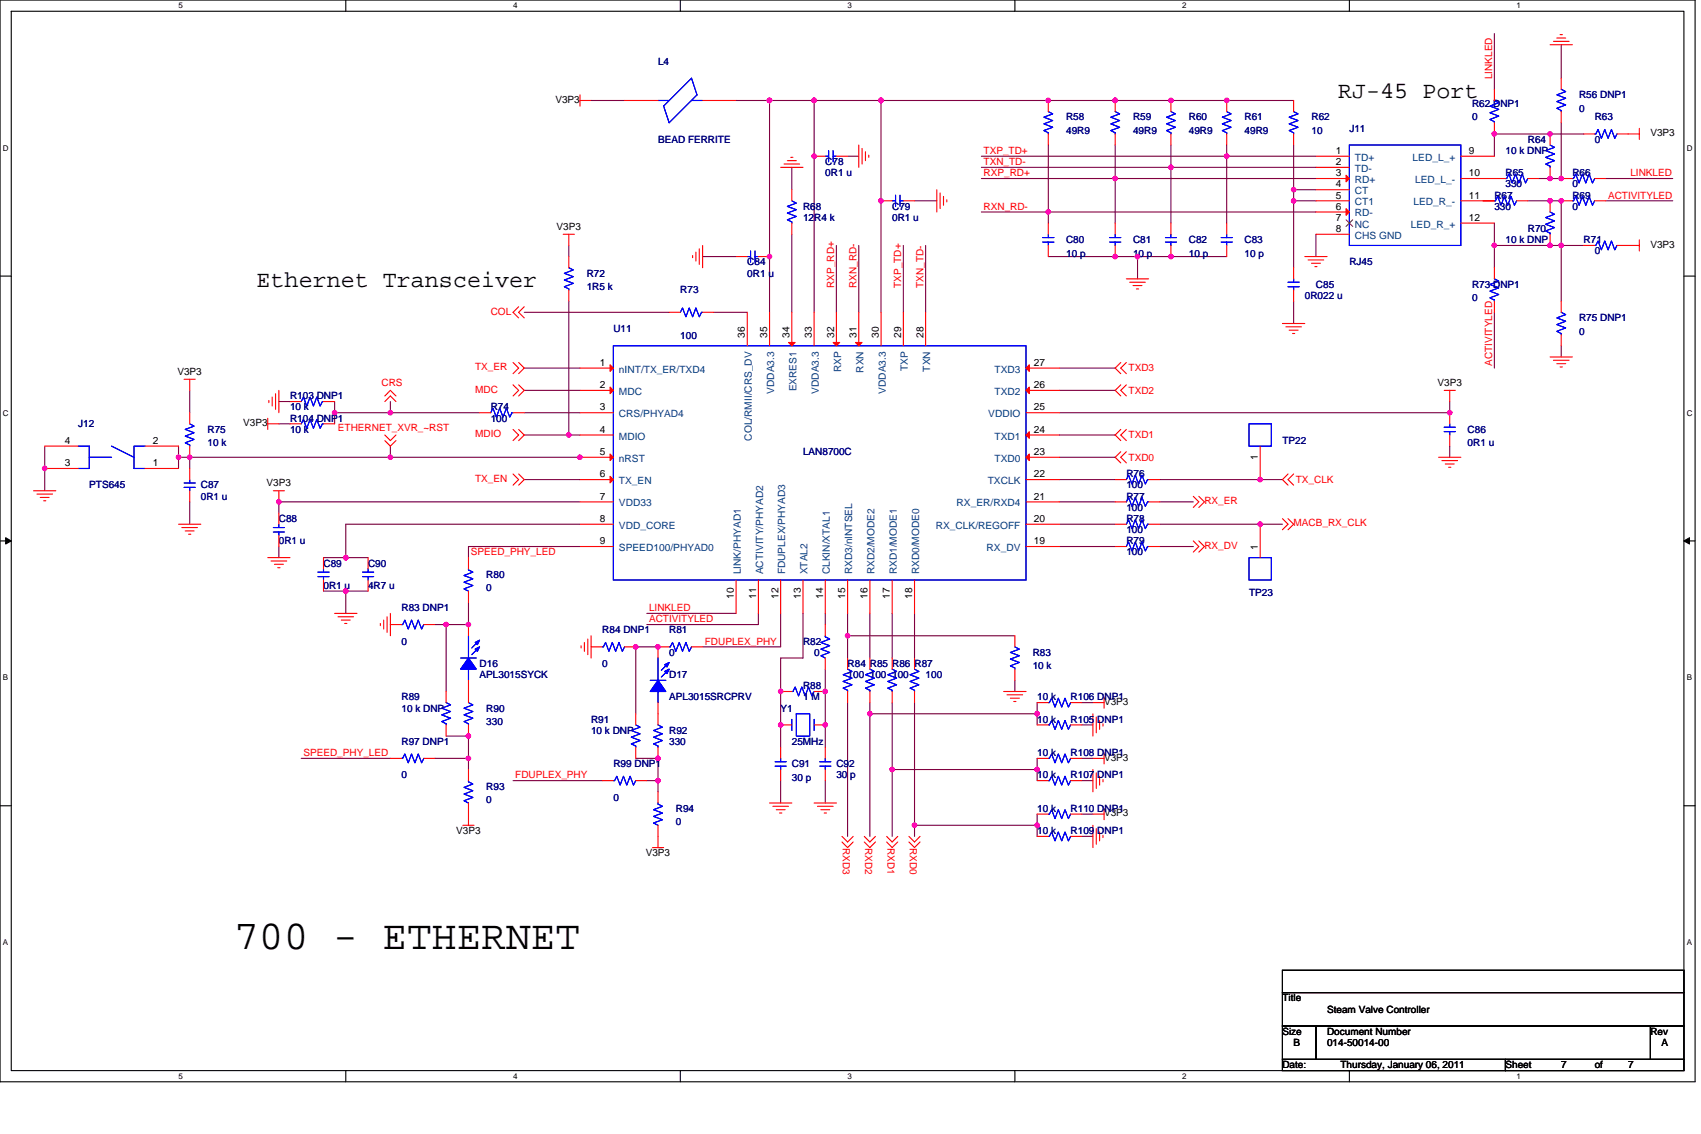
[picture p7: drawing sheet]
<svg xmlns="http://www.w3.org/2000/svg" width="457mm" height="305mm" viewBox="0 0 457 305" stroke-linecap="round" stroke-linejoin="round" font-family="sans-serif">
<path d="M0 0h455.6v290.8h-455.6zM3 3h449.6v284.8h-449.6z" fill="none" stroke="#000" stroke-width=".3"/>
<g fill="#fff">
<path d="M48 .3h1.2v2.4h-1.2z"/>
<path d="M48 288.1h1.2v2.4h-1.2z"/>
</g>
<path d="M92.9 0v3M92.9 287.8v3" fill="none" stroke="#000" stroke-width=".3"/>
<g fill="#fff">
<path d="M137.9 .3h1.2v2.4h-1.2z"/>
<path d="M137.9 288.1h1.2v2.4h-1.2z"/>
</g>
<path d="M182.9 0v3M182.9 287.8v3" fill="none" stroke="#000" stroke-width=".3"/>
<g fill="#fff">
<path d="M227.8 .3h1.2v2.4h-1.2z"/>
<path d="M227.8 288.1h1.2v2.4h-1.2z"/>
</g>
<path d="M272.8 0v3M272.8 287.8v3" fill="none" stroke="#000" stroke-width=".3"/>
<g fill="#fff">
<path d="M317.7 .3h1.2v2.4h-1.2z"/>
<path d="M317.7 288.1h1.2v2.4h-1.2z"/>
</g>
<path d="M362.7 0v3M362.7 287.8v3" fill="none" stroke="#000" stroke-width=".3"/>
<g fill="#fff">
<path d="M407.6 .3h1.2v2.4h-1.2z"/>
<path d="M407.6 288.1h1.2v2.4h-1.2z"/>
<path d="M.8 38.6h1.5v2.4h-1.5z"/>
<path d="M453.4 38.6h1.5v2.4h-1.5z"/>
<path d="M.8 109.8h1.5v2.4h-1.5z"/>
<path d="M453.4 109.8h1.5v2.4h-1.5z"/>
</g>
<path d="M0 74.2h3M452.6 74.2h3" fill="none" stroke="#000" stroke-width=".3"/>
<g fill="#fff">
<path d="M.8 181h1.4v2.4h-1.4z"/>
<path d="M453.4 181h1.4v2.4h-1.4z"/>
</g>
<path d="M0 145.4h3M452.6 145.4h3" fill="none" stroke="#000" stroke-width=".3"/>
<path d="M1.5 144.5l1.5 .9-1.5 .8zM452.6 145.4l1.5-.9v1.7z" fill="#000" stroke="#000" stroke-width=".27"/>
<g fill="#fff">
<path d="M.7 252.2h1.5v2.4h-1.5z"/>
<path d="M453.3 252.2h1.5v2.4h-1.5z"/>
</g>
<path d="M0 216.6h3M452.6 216.6h3M344.7 260.8h107.9v6h-107.9zM344.7 266.8h107.9v9h-107.9zM344.7 275.8h9v9h-9zM353.7 275.8h89.9v9h-89.9zM443.6 275.8h9v9h-9zM344.7 284.8h59.9v3h-59.9zM404.6 284.8h48v3h-48z" fill="none" stroke="#000" stroke-width=".3"/>
<g fill="none" stroke="#800040" stroke-width=".3">
<path d="M401.7 9v15M419.6 12v9M158.9 27h9M197.8 27h9M206.8 27v56.9M206.8 27h12M218.8 27h18M218.8 27v56.9M236.8 27h110.9M236.8 27v56.9M281.8 39v18M299.7 39v9"/>
<path d="M314.7 39v6M329.7 39v3M347.7 39v12M419.6 33v15h-6M425.6 36h-23.9v6M212.8 45v6M227.8 42h3M245.8 54h6M263.8 48h35.9M263.8 57h18M263.8 42h65.9M263.8 45h50.9"/>
<path d="M281.8 57v3M281.8 57h71.9M299.7 48v12M299.7 48h54M314.7 45h39M314.7 45v15M329.7 42h24M329.7 42v18M347.7 51h6M347.7 54h6M347.7 51v3M347.7 54v18"/>
<path d="M398.7 54h3M401.7 60v6M410.7 54h8.9v12M431.6 54h18M431.6 48h18M152.9 66v3M188.8 69h9M212.8 63v20.9M224.8 66v17.9M230.8 66v17.9M242.8 66v17.9M248.8 66v17.9"/>
<path d="M281.8 69h24M305.8 69v6M305.8 69h23.9M353.7 63v6M401.7 66v6M401.7 66h17.9M419.6 66v15M419.6 66h6M140.9 83.9h39M140.9 98.9h15M152.9 81v35.9M191.9 83.9h9"/>
<path d="M284.8 98.9h14.9M347.7 81v6M401.7 83.9v15M419.6 92.9v3M12 119.9v12M48 119.9v6M51 104.9v6M75 113.9h3M75 107.9h3M89.9 110.9v3M89.9 107.9v3M89.9 110.9h15"/>
<path d="M104.9 110.9h24M104.9 119.9v3M104.9 107.9v3M140.9 104.9h15M140.9 116.9h12M140.9 110.9h15M152.9 116.9h3M284.8 104.9h14.9M284.8 116.9h14.9M389.7 107.9v3h-104.9M389.7 119.9v3M48 122.9h3"/>
<path d="M51 134.9v6M51 122.9v3M51 122.9h53.9M104.9 122.9h51M140.9 128.9h15M155.9 134.9h-80.9v3M284.8 128.9h14.9M284.8 122.9h14.9M284.8 134.9h14.9M311.7 128.9h33M311.7 134.9h9M75 146.9v3"/>
<path d="M87 149.9h5.9M87 158.9h5.9M92.9 158.9v6M92.9 149.9h6M92.9 158.9h6M155.9 140.9h-63v9M155.9 146.9h-30v3M284.8 140.9h14.9M284.8 146.9h14.9M311.7 140.9h33M311.7 146.9h9M116.9 167.9h3"/>
<path d="M119.9 167.9v18M125.9 161.9v6h-6M173.9 164.9h23.9M176.9 173.9h-6v18M203.8 164.9v3h-29.9M209.8 164.9v9h-21M215.8 164.9v12h-6v24M221.8 179.9v21M221.8 164.9v3M227.8 170.9h45M227.8 164.9v6M227.8 170.9v6"/>
<path d="M233.8 164.9v12M239.8 164.9v12M245.8 164.9v12M119.9 197.8h6v6M227.8 188.8v36M233.8 191.9v32.9M233.8 191.9h45M233.8 188.8v3.1M239.8 188.8v18M245.8 188.8v33M272.8 182.9v3M278.8 188.8v3.1"/>
<path d="M278.8 191.9v2.9M290.8 188.8h3M290.8 194.8h3M81 203.8h23.9M116.9 203.8h9M125.9 203.8v3M137.9 209.8h24M170.9 203.8h6v6M173.9 209.8h3M176.9 209.8v3M209.8 209.8v6M221.8 209.8v6"/>
<path d="M239.8 206.8v18M239.8 206.8h39M278.8 203.8v3M278.8 218.8v3M278.8 206.8v3M290.8 203.8h3M290.8 209.8h3M290.8 218.8h3M245.8 221.8h33M245.8 221.8v3M278.8 221.8v3M290.8 224.8h3"/>
</g>
<g fill="#f0f" stroke="#f0f" stroke-width=".3">
<circle cx="236.8" cy="27" r=".59"/>
<circle cx="218.8" cy="27" r=".59"/>
<circle cx="218.8" cy="42" r=".59"/>
<circle cx="209.8" cy="185.8" r=".59"/>
<circle cx="236.8" cy="54" r=".59"/>
<circle cx="75" cy="134.9" r=".59"/>
<circle cx="206.8" cy="69" r=".59"/>
<circle cx="206.8" cy="27" r=".59"/>
<circle cx="299.7" cy="27" r=".59"/>
<circle cx="281.7" cy="27" r=".59"/>
<circle cx="48" cy="122.9" r=".58"/>
<circle cx="92.9" cy="149.9" r=".59"/>
<circle cx="245.8" cy="221.8" r=".59"/>
<circle cx="329.7" cy="27" r=".59"/>
<circle cx="314.7" cy="27" r=".59"/>
<circle cx="239.8" cy="206.8" r=".59"/>
<circle cx="104.9" cy="110.9" r=".59"/>
<circle cx="347.7" cy="51" r=".59"/>
<circle cx="347.7" cy="54" r=".59"/>
<circle cx="227.8" cy="170.9" r=".59"/>
<circle cx="338.7" cy="128.9" r=".59"/>
<circle cx="338.7" cy="140.9" r=".59"/>
<circle cx="299.7" cy="69" r=".59"/>
<circle cx="314.7" cy="69" r=".59"/>
<circle cx="389.7" cy="110.9" r=".59"/>
<circle cx="305.7" cy="69" r=".59"/>
<circle cx="329.7" cy="42" r=".59"/>
<circle cx="152.9" cy="116.9" r=".59"/>
<circle cx="92.9" cy="158.9" r=".59"/>
<circle cx="314.7" cy="45" r=".59"/>
<circle cx="221.8" cy="194.8" r=".59"/>
<circle cx="221.8" cy="185.8" r=".59"/>
<circle cx="281.7" cy="57" r=".59"/>
<circle cx="209.8" cy="194.8" r=".59"/>
<circle cx="299.7" cy="48" r=".59"/>
<circle cx="12" cy="125.9" r=".59"/>
<circle cx="119.9" cy="167.9" r=".59"/>
<circle cx="170.9" cy="173.9" r=".59"/>
<circle cx="125.9" cy="167.9" r=".59"/>
<circle cx="176.8" cy="173.9" r=".59"/>
<circle cx="125.9" cy="203.8" r=".59"/>
<circle cx="176.8" cy="203.8" r=".59"/>
<circle cx="176.8" cy="209.8" r=".59"/>
<circle cx="125.9" cy="197.8" r=".59"/>
<circle cx="416.6" cy="48" r=".59"/>
<circle cx="419.6" cy="48" r=".59"/>
<circle cx="401.6" cy="36" r=".59"/>
<circle cx="416.6" cy="54" r=".59"/>
<circle cx="401.6" cy="66" r=".59"/>
<circle cx="416.6" cy="66" r=".59"/>
<circle cx="416.6" cy="36" r=".59"/>
<circle cx="155.9" cy="122.9" r=".59"/>
<circle cx="104.9" cy="122.9" r=".59"/>
<circle cx="51" cy="122.9" r=".59"/>
<circle cx="89.9" cy="110.9" r=".59"/>
<circle cx="278.8" cy="221.8" r=".59"/>
<circle cx="233.8" cy="191.8" r=".59"/>
<circle cx="278.8" cy="191.8" r=".59"/>
<circle cx="278.8" cy="206.8" r=".59"/>
<circle cx="419.6" cy="66" r=".59"/>
<circle cx="419.6" cy="54" r=".59"/>
</g>
<g fill="none" stroke="#f00" stroke-width=".3">
<path d="M416.6 12h6M417.5 11.1h4.2M418.4 10.2h2.4M419.3 9.3h.6M155.9 27h3M155.9 25.5v3M167.9 27h9M188.8 27h9M230.8 39v6M231.7 39.9v4.2M281.8 27v3M281.8 36v3"/>
<path d="M299.7 27v3M299.7 36v3M314.7 27v3M314.7 36v3M329.7 27v3M329.7 36v3M347.7 27v3M347.7 36v3M401.7 24v3M401.7 33v3M416.6 36v3M419.6 21v3"/>
<path d="M419.6 30v3M425.6 36h3M434.6 36h6M440.6 34.5v3M209.8 45h6M210.7 44.1h4.2M211.6 43.2h2.4M212.5 42.3h.6M212.8 51v3M212.8 60v3M218.8 42h3M224.8 42h3"/>
<path d="M232.6 40.8v2.4M233.5 41.7v.6M236.8 54h3M242.8 54h3M251.8 51v6M252.7 51.9v4.2M253.6 52.8v2.4M254.5 53.7v.6M281.8 60v3M299.7 60v3M314.7 60v3M329.7 60v3"/>
<path d="M353.7 42h9M353.7 45h9M353.7 48h9M353.7 51h9M353.7 54h9M353.7 57h9M362.7 60h.1M392.7 42h9M392.7 48h11.9M392.7 54h9h-3M392.7 60h9M407.6 54h3.1"/>
<path d="M410.7 48h2.9M416.6 54v3M416.6 45v3M419.6 54h3M419.6 48h3M428.6 54h3M428.6 48h3M151.4 63h3M152.9 63v3M152.9 69v3M152.9 78v3M186.2 68.7v.6"/>
<path d="M187 67.8v2.4M188 66.9v4.2M188.8 66v6M197.8 69h3.1M203.8 69h3M281.8 66v3M299.7 66v3M302.7 75h6M303.6 75.9h4.2M304.5 76.8h2.4M305.4 77.7h.6M314.7 66v3"/>
<path d="M329.7 66v3M347.7 72v3M347.7 78v3M350.7 69h6M351.6 69.9h4.2M352.5 70.8h2.4M353.4 71.7h.6M353.7 63h9M401.7 72v3M416.6 63v3M425.6 66h3M434.6 66h6"/>
<path d="M440.6 64.5v3M137.9 97.4l1.5 1.5-1.5 1.5M139.4 82.4l-1.5 1.5 1.5 1.5M139.4 97.4l1.5 1.5-1.5 1.5M140.9 82.4l-1.5 1.5 1.5 1.5M155.9 98.9h9M179.9 83.9h3M188.8 83.9h3.1M200.9 83.9v9M206.8 83.9v9M212.8 83.9v9M218.8 83.9v9"/>
<path d="M224.8 83.9v9M230.8 83.9v9M236.8 83.9v9M242.8 83.9v9M248.8 83.9v9M275.8 98.9h9M301.2 97.4l-1.5 1.5 1.5 1.5M302.7 97.4l-1.5 1.5 1.5 1.5M344.7 87h6M345.6 87.8h4.2M346.5 88.8h2.4M347.4 89.6h.6"/>
<path d="M401.7 81v2.9M416.6 95.9h6M417.5 96.8h4.2M418.4 97.7h2.4M419.3 98.6h.6M419.6 81v2.9M419.6 89.9v3M12 119.9h9M39 119.9h9M49.5 101.9h3M51 101.9v3M51 110.9v3"/>
<path d="M51 119.9v3M72 113.9h3M72 112.4v3M72.3 107.6v.6M73.2 106.7v2.4M74.1 105.8v4.2M75 104.9v6M78 107.9h3M78 113.9h3M87 107.9h2.9M87 113.9h2.9M103.4 118.4l1.5 1.5 1.5-1.5"/>
<path d="M103.4 116.9l1.5 1.5 1.5-1.5M103.4 106.4l1.5-1.5 1.5 1.5M103.4 107.9l1.5-1.5 1.5 1.5M128.9 110.9h3M137.9 103.4l1.5 1.5-1.5 1.5M137.9 115.4l1.5 1.5-1.5 1.5M137.9 110.9h3M139.4 103.4l1.5 1.5-1.5 1.5M139.4 115.4l1.5 1.5-1.5 1.5M155.9 104.9h9M155.9 110.9h9M155.9 116.9h9"/>
<path d="M275.8 116.9h9M275.8 110.9h9M275.8 104.9h9M301.2 103.4l-1.5 1.5 1.5 1.5M301.2 115.4l-1.5 1.5 1.5 1.5M302.7 103.4l-1.5 1.5 1.5 1.5M302.7 115.4l-1.5 1.5 1.5 1.5M338.7 119.9v9M388.2 104.9h3M389.7 104.9v3M389.7 110.9v3M389.7 116.9v3"/>
<path d="M9 131.9h6M9.9 132.8h4.2M10.8 133.7h2.4M11.7 134.6h.6M12 125.9h9M39 125.9h9M51 125.9v3M51 131.9v3M73.5 131.9h3M75 131.9v3M75 137.9v3M137.9 127.4l1.5 1.5-1.5 1.5"/>
<path d="M139.4 127.4l1.5 1.5-1.5 1.5M155.9 122.9h9M155.9 128.9h9M155.9 134.9h9M275.8 134.9h9M275.8 128.9h9M275.8 122.9h9M299.7 128.9h3M299.7 134.9h3M301.2 121.4l-1.5 1.5 1.5 1.5M302.7 121.4l-1.5 1.5 1.5 1.5M308.7 128.9h3"/>
<path d="M308.7 134.9h3M320.7 133.4l1.5 1.5-1.5 1.5M322.2 133.4l1.5 1.5-1.5 1.5M344.7 139.4l1.5 1.5-1.5 1.5M346.2 127.4l-1.5 1.5 1.5 1.5M346.2 139.4l1.5 1.5-1.5 1.5M347.7 127.4l-1.5 1.5 1.5 1.5M386.7 122.9h6M387.6 123.8h4.2M388.5 124.7h2.4M389.4 125.6h.6M48 140.9h6"/>
<path d="M48.9 141.8h4.2M49.8 142.7h2.4M50.7 143.6h.6M72 149.9h6M72.9 150.8h4.2M73.8 151.7h2.4M74.7 152.6h.6M75 143.9v3M87 149.9v3M87 155.9v3M98.9 149.9v3M98.9 155.9v3"/>
<path d="M125.9 158.9v3M125.9 149.9v3M155.9 140.9h9M155.9 146.9h9M197.8 155.9v9M203.8 155.9v9M209.8 155.9v9M215.8 155.9v9M221.8 155.9v9M227.8 155.9v9M233.8 155.9v9M239.8 155.9v9"/>
<path d="M245.8 155.9v9M275.8 146.9h9M275.8 140.9h9M299.7 140.9h3M299.7 146.9h3M308.7 140.9h3M308.7 146.9h3M320.7 145.4l1.5 1.5-1.5 1.5M322.2 145.4l1.5 1.5-1.5 1.5M338.7 140.9v9M89.9 164.9h6M90.8 165.8h4.2"/>
<path d="M91.7 166.7h2.4M92.6 167.6h.6M102.2 167.6v.6M103.1 166.7v2.4M104 165.8v4.2M104.9 167.9h3M104.9 164.9v6M113.9 167.9h3M125.9 167.9v3M156.2 173.6v.6M157.1 172.7v2.4M158 171.8v4.2"/>
<path d="M158.9 173.9h3M158.9 170.9v6M167.9 173.9h3M179.9 173.9h-3v3M185.9 173.9h2.9M221.8 176.9v3M221.8 167.9v3M227.8 176.9v3M233.8 176.9v3M239.8 176.9v3M245.8 176.9v3M272.8 170.9v3"/>
<path d="M272.8 179.9v3M119.9 185.9v2.9M119.9 194.8v3M125.9 182.9v5.9M125.9 194.8v3M170.9 191.9v2.9M176.9 188.8v6M209.8 194.8h3M209.8 185.9h3M218.8 194.8h3M218.8 185.9h3M227.8 185.9v2.9"/>
<path d="M233.8 185.9v2.9M239.8 185.9v2.9M245.8 185.9v2.9M269.8 185.9h6M270.7 186.8h4.2M271.6 187.7h2.4M272.5 188.6h.6M278.8 188.8h3M278.8 194.8h3M287.8 188.8h3M287.8 194.8h3M293.8 191.9v5.9"/>
<path d="M293.8 188.8h3M294.7 192.7v4.3M295.6 193.7v2.3M296.5 194.5v.7M296.8 187.3v3.1M104.9 203.8h3M113.9 203.8h3M125.9 215.8v6M125.9 206.8v3M161.9 209.8h3M170.9 200.9v2.9M170.9 209.8h3"/>
<path d="M176.9 212.8v3M176.9 200.9v2.9M206.8 215.8h6M207.7 216.7h4.2M208.6 217.6h2.4M209.5 218.5h.6M209.8 200.9v2.9M209.8 206.8v3M218.8 215.8h6M219.7 216.7h4.2M220.6 217.6h2.4M221.5 218.5h.6"/>
<path d="M221.8 200.9v2.9M221.8 206.8v3M278.8 218.8h3M278.8 203.8h3M278.8 209.8h3M287.8 218.8h3M287.8 203.8h3M287.8 209.8h3M293.8 206.8v6M293.8 203.8h3M293.8 218.8h3M294.7 207.7v4.2"/>
<path d="M295.6 208.6v2.4M296.5 209.5v.6M296.8 202.3v3M296.8 217.3v3M124.4 221.8h3M175.4 227.8h3M176.9 221.8v6M226.3 226.3l1.5 1.5 1.5-1.5M226.3 224.8l1.5 1.5 1.5-1.5M232.3 226.3l1.5 1.5 1.5-1.5M232.3 224.8l1.5 1.5 1.5-1.5M238.3 226.3l1.5 1.5 1.5-1.5"/>
<path d="M238.3 224.8l1.5 1.5 1.5-1.5M244.3 226.3l1.5 1.5 1.5-1.5M244.3 224.8l1.5 1.5 1.5-1.5M278.8 224.8h3M287.8 224.8h3M293.8 221.8v6M294.7 222.7v4.2M295.6 223.6v2.4M296.5 224.5v.6"/>
</g>
<g fill="none" stroke="#00f" stroke-width=".3">
<path d="M176.9 27h3M178.4 28.5l7.5-7.5 1.4 4.5-7.4 7.5zM185.9 27h2.9M281.8 30l1.2 .6-2.4 .9 2.4 .9-2.4 .9 2.4 .9-2.4 .9 1.2 .6v.3M299.7 30l1.2 .6-2.3 .9 2.3 .9-2.3 .9 2.3 .9-2.3 .9 1.1 .6v.3M314.7 30l1.2 .6-2.4 .9 2.4 .9-2.4 .9 2.4 .9-2.4 .9 1.2 .6v.3M329.7 30l1.2 .6-2.4 .9 2.4 .9-2.4 .9 2.4 .9-2.4 .9 1.2 .6v.3M347.7 30l1.2 .6-2.4 .9 2.4 .9-2.4 .9 2.4 .9-2.4 .9 1.2 .6v.3M362.7 39h30v27h-30zM401.7 27l1.1 .6-2.3 .9 2.3 .9-2.3 .9 2.3 .9-2.3 .9 1.2 .6v.3M416.6 39l1.2 .6-2.4 .9 2.4 .9-2.4 .9 2.4 .9-2.4 .9 1.2 .6v.3M419.6 24l1.2 .6-2.4 .9 2.4 .9-2.4 .9 2.4 .9-2.4 .9 1.2 .6v.3"/>
<path d="M428.6 36h.3l.6-1.2 .9 2.4 .9-2.4 .9 2.4 .9-2.4 .9 2.4 .6-1.2M212.8 54l1.2 .6-2.4 .9 2.4 .9-2.4 .9 2.4 .9-2.4 .9 1.2 .6v.3M221.8 42h.9M222.7 40.5v3M223.9 40.5v3M223.9 42h.9M239.8 54h.9M240.7 52.5v3M241.9 52.5v3M241.9 54h.9M401.7 54h.3l.5-1.2 1 2.4 .8-2.4 1 2.4 .8-2.4 1 2.4 .5-1.2M404.6 48h.4l.6-1.2 .8 2.4 1-2.4 .8 2.4 1-2.4 .8 2.4 .7-1.2"/>
<path d="M416.6 57l1.2 .6-2.4 .9 2.4 .9-2.4 .9 2.4 .9-2.4 .9 1.2 .6v.3M422.6 54h.3l.6-1.2 .9 2.4 .9-2.4 .9 2.4 .9-2.4 .9 2.4 .6-1.2M422.6 48h.3l.6-1.2 .9 2.4 .9-2.4 .9 2.4 .9-2.4 .9 2.4 .6-1.2M152.9 72l1.2 .6-2.4 .9 2.4 .9-2.4 .9 2.4 .9-2.4 .9 1.2 .6v.3M200.9 69h.8M201.7 67.5v3M202.9 67.5v3M202.9 69h.9M280.3 63.9h3M280.3 65.1h3M281.8 65.1v.9M281.8 63v.9"/>
<path d="M298.3 63.9h2.9M298.3 65.1h2.9M299.7 65.1v.9M299.7 63v.9M313.2 63.9h3M313.2 65.1h3M314.7 65.1v.9M314.7 63v.9M328.2 63.9h3M328.2 65.1h3M329.7 65.1v.9M329.7 63v.9"/>
<path d="M346.2 75.9h3M346.2 77.1h3M347.7 77.1v.9M347.7 75v.9M401.7 75l1.1 .6-2.3 .9 2.3 .9-2.3 .9 2.3 .9-2.3 .9 1.2 .5v.4M428.6 66h.3l.6-1.2 .9 2.4 .9-2.4 .9 2.4 .9-2.4 .9 2.4 .6-1.2M164.9 92.9h110.9v63h-110.9zM182.9 83.9l.6-1.1 .9 2.4 .9-2.4 .9 2.4 .8-2.4 1 2.4 .6-1.3h.2M419.6 83.9l1.2 .7-2.4 .8 2.4 .9-2.4 .9 2.4 .9-2.4 .9 1.2 .6v.3M21 119.9h3v3M30 119.9l6 3M39 119.9h-3v3"/>
<path d="M51 113.9l1.2 .6-2.4 .9 2.4 .9-2.4 .9 2.4 .9-2.4 .9 1.2 .6v.3M81 107.9l.6-1.2 .8 2.4 1-2.4 .8 2.4 1-2.4 .8 2.4 .7-1.2h.3M81 113.9l.6-1.2 .8 2.4 1-2.4 .8 2.4 1-2.4 .8 2.4 .7-1.2h.3M131.9 110.9l.6-1.2 .9 2.4 .9-2.4 .9 2.4 .9-2.4 .9 2.4 .6-1.2h.3M335.7 113.9h6v6h-6zM388.2 114.8h3M388.2 116h3M389.7 116v.9M389.7 113.9v.9M24 122.9h6M24 122.9v3h-3M36 122.9v3h3"/>
<path d="M49.5 129.8h3M49.5 131h3M51 131v.9M51 128.9v.9M302.7 128.9l.6-1.2 .9 2.4 .9-2.4 .9 2.4 .9-2.4 .9 2.4 .6-1.2h.3M302.7 134.9l.6-1.2 .9 2.4 .9-2.4 .9 2.4 .9-2.4 .9 2.4 .6-1.2h.3M73.5 141.8h3M73.5 143h3M75 143v.9M75 140.9v.9M85.4 153.8h3.1M85.4 155h3.1"/>
<path d="M87 155v.9M87 152.9v.9M97.4 153.8h3M97.4 155h3M98.9 155v.9M98.9 152.9v.9M125.9 152.9v.3l1.2 .6-2.4 .9 2.4 .9-2.4 .9 2.4 .9-2.4 .9 1.2 .6M302.7 140.9l.6-1.2 .9 2.4 .9-2.4 .9 2.4 .9-2.4 .9 2.4 .6-1.2h.3M302.7 146.9l.6-1.2 .9 2.4 .9-2.4 .9 2.4 .9-2.4 .9 2.4 .6-1.2h.3M335.7 149.9h6v6h-6zM107.9 167.9h.3l.6-1.2 .9 2.4 .9-2.4 .9 2.4 .9-2.4 .9 2.4 .6-1.2M123.8 176.9h4.2"/>
<path d="M125.9 179.9v3M125.9 170.9v6M128.6 174.2l-1.8 1.8M128.6 172.4l-1.8 1.8M161.9 173.9h.3l.6-1.2 .9 2.4 .9-2.4 .9 2.4 .9-2.4 .9 2.4 .6-1.2M176.9 176.9v6M179.6 178.4l-1.8 1.8M179.9 173.9h.3l.6-1.2 .9 2.4 .9-2.4 .9 2.4 .9-2.4 .9 2.4 .6-1.2M221.8 170.9v.3l1.2 .6-2.4 .9 2.4 .9-2.4 .9 2.4 .9-2.4 .9 1.2 .6M227.8 179.9l1.2 .6-2.4 .9 2.4 .9-2.4 .9 2.4 .9-2.4 .9 1.2 .5v.4M233.8 179.9l1.2 .6-2.4 .9 2.4 .9-2.4 .9 2.4 .9-2.4 .9 1.2 .5v.4M239.8 179.9l1.2 .6-2.4 .9 2.4 .9-2.4 .9 2.4 .9-2.4 .9 1.2 .5v.4"/>
<path d="M245.8 179.9l1.2 .6-2.4 .9 2.4 .9-2.4 .9 2.4 .9-2.4 .9 1.2 .5v.4M272.8 173.9l1.2 .6-2.4 .9 2.4 .9-2.4 .9 2.4 .9-2.4 .9 1.2 .6v.3M119.9 188.8l1.2 .7-2.4 .9 2.4 .8-2.4 1 2.4 .8-2.4 1 1.2 .5v.3M125.9 188.8l1.2 .7-2.4 .9 2.4 .8-2.4 1 2.4 .8-2.4 1 1.2 .5v.3M170.9 194.8l1.2 .7-2.4 .8 2.4 1-2.4 .8 2.4 1-2.4 .8 1.2 .6v.4M174.8 182.9h4.2M176.9 185.9v2.9M176.9 194.8l1.2 .7-2.4 .8 2.4 1-2.4 .8 2.4 1-2.4 .8 1.2 .6v.4M179.6 180.2l-1.8 1.8M212.8 185.9h.3l.6-1.2 .9 2.3 .9-2.3 .9 2.3 .9-2.3 .9 2.3 .6-1.1M212.8 193.4v2.9M214 191.9h3.6v5.9h-3.6z"/>
<path d="M218.8 193.4v2.9M281.8 188.8h.3l.6-1.1 .9 2.4 .9-2.4 .9 2.4 .9-2.4 .9 2.4 .6-1.3M281.8 194.8h.3l.6-1.1 .9 2.3 .9-2.3 .9 2.3 .9-2.3 .9 2.3 .6-1.2M107.9 203.8h.3l.6-1.2 .9 2.4 .9-2.4 .9 2.4 .9-2.4 .9 2.4 .6-1.2M125.9 209.8v.3l1.2 .6-2.4 .9 2.4 .9-2.4 .9 2.4 .9-2.4 .9 1.2 .6M164.9 209.8h.3l.6-1.2 .9 2.4 .9-2.4 .9 2.4 .9-2.4 .9 2.4 .6-1.2M176.9 215.8v.3l1.2 .6-2.4 .9 2.4 .9-2.4 .9 2.4 .9-2.4 .9 1.2 .6M208.3 204.7h3M208.3 205.9h3M209.8 205.9v.9M209.8 203.8v.9M220.3 204.7h3"/>
<path d="M220.3 205.9h3M221.8 205.9v.9M221.8 203.8v.9M281.8 218.8h.3l.6-1.2 .9 2.4 .9-2.4 .9 2.4 .9-2.4 .9 2.4 .6-1.2M281.8 203.8h.3l.6-1.2 .9 2.4 .9-2.4 .9 2.4 .9-2.4 .9 2.4 .6-1.2M281.8 209.8h.3l.6-1.2 .9 2.4 .9-2.4 .9 2.4 .9-2.4 .9 2.4 .6-1.2M281.8 224.8h.3l.6-1.2 .9 2.4 .9-2.4 .9 2.4 .9-2.4 .9 2.4 .6-1.2"/>
</g>
<g fill="#f00" stroke="#f00" stroke-width=".3">
<path d="M361.8 47.1l.9 .9-.9 .9z"/>
<path d="M361.8 56.1l.9 .9-.9 .9z"/>
<path d="M164 98l.9 .9-.9 .9z"/>
<path d="M164 104l.9 .9-.9 .9z"/>
<path d="M164 122l.9 .9-.9 .9z"/>
<path d="M164 128l.9 .9-.9 .9z"/>
<path d="M275.8 122.9l.9-.9v1.8z"/>
<path d="M275.8 116.9l.9-.9v1.8z"/>
<path d="M275.8 104.9l.9-.9v1.8z"/>
<path d="M275.8 98.9l.9-.9v1.8z"/>
<path d="M229.9 92.1h1.8l-.9 .8z"/>
<path d="M223.9 92.1h1.8l-.9 .8z"/>
<path d="M211.9 92.1h1.8l-.9 .8z"/>
</g>
<path d="M361.8 59.1l1.8 1.8M363.6 59.1l-1.8 1.8" fill="none" stroke="#804000" stroke-width=".27"/>
<g fill="#00f" stroke="#00f" stroke-width=".3">
<path d="M125.9 176.9l2.1 3h-4.2z" fill-rule="evenodd"/>
<path d="M127.7 172.7l1.2-.6-.6 1.2z" fill-rule="evenodd"/>
<path d="M127.7 174.5l1.2-.6-.6 1.2z" fill-rule="evenodd"/>
<path d="M125.9 176.9l2.1 3h-4.2z" fill-rule="evenodd"/>
<path d="M127.7 172.7l1.2-.6-.6 1.2z" fill-rule="evenodd"/>
<path d="M127.7 174.5l1.2-.6-.6 1.2z" fill-rule="evenodd"/>
<path d="M176.9 182.9l2.1 3h-4.2z" fill-rule="evenodd"/>
<path d="M178.7 178.7l1.2-.6-.6 1.2z" fill-rule="evenodd"/>
<path d="M178.7 180.5l1.2-.6-.6 1.2z" fill-rule="evenodd"/>
<path d="M176.9 182.9l2.1 3h-4.2z" fill-rule="evenodd"/>
<path d="M178.7 178.7l1.2-.6-.6 1.2z" fill-rule="evenodd"/>
<path d="M178.7 180.5l1.2-.6-.6 1.2z" fill-rule="evenodd"/>
</g>
<text font-size="11.1" x="63" y="255">700 - ETHERNET</text>
<g font-size="6.3">
<text x="359.7" y="26.2">RJ-45 Port</text>
<text x="69" y="77.2">Ethernet Transceiver</text>
</g>
<g font-size="2.7" fill="#000080">
<text x="176.9" y="17.4">L4</text>
<text x="395.7" y="28.8">R62 DNP1</text>
<text x="424.4" y="26.4">R56 DNP1</text>
<text x="424.4" y="30">0</text>
<text x="286.6" y="32.4">R58</text>
<text x="286.6" y="36">49R9</text>
<text x="304.5" y="32.4">R59</text>
<text x="304.5" y="36">49R9</text>
<text x="319.5" y="32.4">R60</text>
<text x="319.5" y="36">49R9</text>
<text x="334.5" y="32.4">R61</text>
<text x="334.5" y="36">49R9</text>
<text x="352.5" y="32.4">R62</text>
<text x="352.5" y="36">10</text>
<text x="362.7" y="35.4">J11</text>
<text x="395.7" y="32.4">0</text>
<text x="428.6" y="32.4">R63</text>
<text x="176.9" y="38.4">BEAD FERRITE</text>
<text x="404.6" y="41.4">10 k DNP</text>
<text x="410.7" y="38.4">R64</text>
<text x="428.6" y="38.4">0</text>
<text x="221.8" y="44.4">C78</text>
<text x="221.8" y="47.4">0R1 u</text>
<text x="404.6" y="47.4">R65</text>
<text x="422.6" y="47.4">R66</text>
<text x="401.7" y="53.4">R67</text>
<text x="404.6" y="50.4">330</text>
<text x="422.6" y="53.4">R69</text>
<text x="422.6" y="50.4">0</text>
<text x="215.8" y="56.4">R68</text>
<text x="215.8" y="59.4">12R4 k</text>
<text x="239.8" y="56.4">C79</text>
<text x="239.8" y="59.4">0R1 u</text>
<text x="401.7" y="56.4">330</text>
<text x="422.6" y="56.4">0</text>
<text x="286.6" y="65.4">C80</text>
<text x="304.5" y="65.4">C81</text>
<text x="319.5" y="65.4">C82</text>
<text x="334.5" y="65.4">C83</text>
<text x="404.6" y="65.4">10 k DNP</text>
<text x="410.7" y="62.4">R70</text>
<text x="425.6" y="65.4">R71</text>
<text x="200.9" y="71.4">C84</text>
<text x="286.6" y="69">10 p</text>
<text x="304.5" y="69">10 p</text>
<text x="319.5" y="69">10 p</text>
<text x="334.5" y="69">10 p</text>
<text x="362.7" y="71.4">RJ45</text>
<text x="428.6" y="68.4">0</text>
<text x="157.7" y="74.4">R72</text>
<text x="157.7" y="78">1R5 k</text>
<text x="200.9" y="74.4">0R1 u</text>
<text x="353.7" y="77.3">C85</text>
<text x="395.7" y="77.3">R73 DNP1</text>
<text x="182.9" y="78.8">R73</text>
<text x="350.7" y="80.3">0R022 u</text>
<text x="395.7" y="80.9">0</text>
<text x="164.9" y="89.3">U11</text>
<text x="424.4" y="86.3">R75 DNP1</text>
<text x="424.4" y="89.9">0</text>
<text x="182.9" y="91.1">100</text>
<text x="78" y="107.3">R103 DNP1</text>
<text x="78" y="110.3">10 k</text>
<text x="78" y="113.3">R104 DNP1</text>
<text x="131.9" y="110.3">R74</text>
<text x="131.9" y="113.3">100</text>
<text x="21" y="114.8">J12</text>
<text x="55.8" y="116.3">R75</text>
<text x="55.8" y="119.9">10 k</text>
<text x="78" y="116.3">10 k</text>
<text x="344.7" y="119.3">TP22</text>
<text x="394.5" y="116.3">C86</text>
<text x="394.5" y="119.9">0R1 u</text>
<text x="215.8" y="122.3">LAN8700C</text>
<text x="24" y="131.3">PTS645</text>
<text x="54" y="131.3">C87</text>
<text x="302.7" y="128.3">R76</text>
<text x="302.7" y="131.3">100</text>
<text x="54" y="134.3">0R1 u</text>
<text x="302.7" y="134.3">R77</text>
<text x="302.7" y="137.3">100</text>
<text x="75" y="140.3">C88</text>
<text x="302.7" y="140.3">R78</text>
<text x="302.7" y="143.3">100</text>
<text x="75" y="146.3">0R1 u</text>
<text x="302.7" y="146.3">R79</text>
<text x="302.7" y="149.3">100</text>
<text x="87" y="152.3">C89</text>
<text x="98.9" y="152.3">C90</text>
<text x="130.7" y="155.3">R80</text>
<text x="87" y="158.3">0R1 u</text>
<text x="98.9" y="158.3">4R7 u</text>
<text x="130.7" y="158.9">0</text>
<text x="335.7" y="160.1">TP23</text>
<text x="107.9" y="164.3">R83 DNP1</text>
<text x="107.9" y="173.3">0</text>
<text x="161.9" y="170.3">R84 DNP1</text>
<text x="179.9" y="170.3">R81</text>
<text x="215.8" y="173.3">R82</text>
<text x="128.9" y="179.3">D16</text>
<text x="161.9" y="179.3">0</text>
<text x="179.9" y="176.3">0</text>
<text x="218.8" y="176.3">0</text>
<text x="227.8" y="179.3">R84 R85</text>
<text x="239.8" y="179.3">R86</text>
<text x="245.8" y="179.3">R87</text>
<text x="277.6" y="176.3">R83</text>
<text x="277.6" y="179.9">10 k</text>
<text x="128.9" y="182.2">APL3015SYCK</text>
<text x="179.9" y="182.2">D17</text>
<text x="215.8" y="185.3">R88</text>
<text x="227.8" y="182.2">100</text>
<text x="233.8" y="182.2">100</text>
<text x="239.8" y="182.2">100</text>
<text x="248.8" y="182.2">100</text>
<text x="107.9" y="188.3">R89</text>
<text x="107.9" y="191.2">10 k DNP</text>
<text x="130.7" y="191.2">R90</text>
<text x="179.9" y="188.3">APL3015SRCPRV</text>
<text x="209.8" y="191.2">Y1</text>
<text x="215.8" y="188.3">1 M</text>
<text x="278.8" y="188.3">10 k</text>
<text x="287.8" y="188.3">R106 DNP1</text>
<text x="130.7" y="194.8">330</text>
<text x="158.9" y="194.2">R91</text>
<text x="158.9" y="197.2">10 k DNP</text>
<text x="179.9" y="197.2">R92</text>
<text x="278.8" y="194.2">10 k</text>
<text x="287.8" y="194.2">R105 DNP1</text>
<text x="107.9" y="200.2">R97 DNP1</text>
<text x="179.9" y="200.2">330</text>
<text x="212.8" y="200.2">25MHz</text>
<text x="278.8" y="203.2">10 k</text>
<text x="287.8" y="203.2">R108 DNP1</text>
<text x="107.9" y="209.2">0</text>
<text x="164.9" y="206.2">R99 DNP1</text>
<text x="212.8" y="206.2">C91</text>
<text x="212.8" y="209.8">30 p</text>
<text x="224.8" y="206.2">C92</text>
<text x="224.8" y="209.2">30 p</text>
<text x="278.8" y="209.2">10 k</text>
<text x="287.8" y="209.2">R107 DNP1</text>
<text x="130.7" y="212.2">R93</text>
<text x="130.7" y="215.8">0</text>
<text x="164.9" y="215.2">0</text>
<text x="181.7" y="218.2">R94</text>
<text x="181.7" y="221.8">0</text>
<text x="278.8" y="218.2">10 k</text>
<text x="287.8" y="218.2">R110 DNP1</text>
<text x="278.8" y="224.2">10 k</text>
<text x="287.8" y="224.2">R109 DNP1</text>
</g>
<g font-size="2.7" fill="#f00">
<text x="401.1" y="21.3" transform="rotate(-90 401.1 21.3)">LINKLED</text>
<text x="264.4" y="41.4">TXP_TD+</text>
<text x="264.4" y="44.4">TXN_TD-</text>
<text x="264.4" y="47.4">RXP_RD+</text>
<text x="438.2" y="47.4">LINKLED</text>
<text x="432.2" y="53.4">ACTIVITYLED</text>
<text x="264.4" y="56.4">RXN_RD-</text>
<text x="224.2" y="77.4" transform="rotate(-90 224.2 77.4)">RXP_RD+</text>
<text x="230.2" y="77.4" transform="rotate(-90 230.2 77.4)">RXN_RD-</text>
<text x="242.2" y="77.4" transform="rotate(-90 242.2 77.4)">TXP_TD+</text>
<text x="248.2" y="77.4" transform="rotate(-90 248.2 77.4)">TXN_TD-</text>
<text x="131.9" y="84.5">COL</text>
<text x="127.7" y="99.5">TX_ER</text>
<text x="303.3" y="99.8">TXD3</text>
<text x="401.1" y="98.3" transform="rotate(-90 401.1 98.3)">ACTIVITYLED</text>
<text x="102.5" y="103.7">CRS</text>
<text x="127.7" y="105.5">MDC</text>
<text x="303.3" y="105.8">TXD2</text>
<text x="90.8" y="115.7">ETHERNET_XVR_~RST</text>
<text x="127.7" y="117.5">MDIO</text>
<text x="303.3" y="117.8">TXD1</text>
<text x="303.3" y="123.8">TXD0</text>
<text x="127.7" y="129.5">TX_EN</text>
<text x="348.3" y="129.8">TX_CLK</text>
<text x="323.7" y="135.5">RX_ER</text>
<text x="347.7" y="141.5">MACB_RX_CLK</text>
<text x="126.5" y="149.3">SPEED_PHY_LED</text>
<text x="323.7" y="147.5">RX_DV</text>
<text x="174.5" y="164.3">LINKLED</text>
<text x="174.5" y="167.3">ACTIVITYLED</text>
<text x="189.4" y="173.3">FDUPLEX_PHY</text>
<text x="81.6" y="203.2">SPEED_PHY_LED</text>
<text x="138.5" y="209.2">FDUPLEX_PHY</text>
<text x="226.5" y="227.8" transform="rotate(90 226.5 227.8)">RXD3</text>
<text x="232.5" y="227.8" transform="rotate(90 232.5 227.8)">RXD2</text>
<text x="238.5" y="227.8" transform="rotate(90 238.5 227.8)">RXD1</text>
<text x="244.5" y="227.8" transform="rotate(90 244.5 227.8)">RXD0</text>
</g>
<g font-size="2.7">
<text x="149.3" y="27.6">V3P3</text>
<text x="359.1" y="41.4">1</text>
<text x="394.8" y="41.4">9</text>
<text x="443.6" y="36.6">V3P3</text>
<text x="359.1" y="44.4">2</text>
<text x="359.1" y="47.4">3</text>
<text x="394.8" y="47.4">10</text>
<text x="359.1" y="50.4">4</text>
<text x="359.1" y="53.4">5</text>
<text x="394.8" y="53.4">11</text>
<text x="359.1" y="56.4">6</text>
<text x="359.1" y="59.4">7</text>
<text x="394.8" y="59.4">12</text>
<text x="149.6" y="61.8">V3P3</text>
<text x="359.1" y="62.4">8</text>
<text x="443.6" y="66.6">V3P3</text>
<text x="200.2" y="90.8" transform="rotate(-90 200.2 90.8)">36</text>
<text x="206.2" y="90.8" transform="rotate(-90 206.2 90.8)">35</text>
<text x="212.2" y="90.8" transform="rotate(-90 212.2 90.8)">34</text>
<text x="218.2" y="90.8" transform="rotate(-90 218.2 90.8)">33</text>
<text x="224.2" y="90.8" transform="rotate(-90 224.2 90.8)">32</text>
<text x="230.2" y="90.8" transform="rotate(-90 230.2 90.8)">31</text>
<text x="236.2" y="90.8" transform="rotate(-90 236.2 90.8)">30</text>
<text x="242.2" y="90.8" transform="rotate(-90 242.2 90.8)">29</text>
<text x="248.2" y="90.8" transform="rotate(-90 248.2 90.8)">28</text>
<text x="47.7" y="100.7">V3P3</text>
<text x="161.2" y="98.3">1</text>
<text x="277.9" y="98.3">27</text>
<text x="161.2" y="104.3">2</text>
<text x="277.9" y="104.3">26</text>
<text x="386.4" y="103.7">V3P3</text>
<text x="161.2" y="110.3">3</text>
<text x="277.9" y="110.3">25</text>
<text x="17.4" y="119.3">4</text>
<text x="41.1" y="119.3">2</text>
<text x="65.4" y="114.5">V3P3</text>
<text x="161.2" y="116.3">4</text>
<text x="277.9" y="116.3">24</text>
<text x="17.4" y="125.3">3</text>
<text x="41.1" y="125.3">1</text>
<text x="161.2" y="122.3">5</text>
<text x="277.9" y="122.3">23</text>
<text x="338.1" y="123.5" transform="rotate(-90 338.1 123.5)">1</text>
<text x="71.7" y="130.7">V3P3</text>
<text x="161.2" y="128.3">6</text>
<text x="277.9" y="128.3">22</text>
<text x="161.2" y="134.3">7</text>
<text x="277.9" y="134.3">21</text>
<text x="161.2" y="140.3">8</text>
<text x="277.9" y="140.3">20</text>
<text x="161.2" y="146.3">9</text>
<text x="277.9" y="146.3">19</text>
<text x="338.1" y="147.8" transform="rotate(-90 338.1 147.8)">1</text>
<text x="197.2" y="161" transform="rotate(-90 197.2 161)">10</text>
<text x="203.2" y="161" transform="rotate(-90 203.2 161)">11</text>
<text x="209.2" y="161" transform="rotate(-90 209.2 161)">12</text>
<text x="215.2" y="161" transform="rotate(-90 215.2 161)">13</text>
<text x="221.2" y="161" transform="rotate(-90 221.2 161)">14</text>
<text x="227.2" y="161" transform="rotate(-90 227.2 161)">15</text>
<text x="233.2" y="161" transform="rotate(-90 233.2 161)">16</text>
<text x="239.2" y="161" transform="rotate(-90 239.2 161)">17</text>
<text x="245.2" y="161" transform="rotate(-90 245.2 161)">18</text>
<text x="296.8" y="189.4">V3P3</text>
<text x="296.8" y="204.4">V3P3</text>
<text x="296.8" y="219.4">V3P3</text>
<text x="122.6" y="224.2">V3P3</text>
<text x="173.6" y="230.2">V3P3</text>
<text x="344.7" y="269.2">Title</text>
<text x="356.7" y="272.2">Steam Valve Controller</text>
<text x="344.7" y="278.2">Size</text>
<text x="347.7" y="281.2">B</text>
<text x="356.7" y="278.2">Document Number</text>
<text x="356.7" y="281.2">014-50014-00</text>
<text x="443.6" y="278.2">Rev</text>
<text x="446.6" y="281.2">A</text>
<text x="344.7" y="287.1">Date:</text>
<text x="360.3" y="287.1">Thursday, January 06, 2011</text>
<text x="404.6" y="287.1">Sheet</text>
<text x="419.6" y="287.1">7</text>
<text x="428.6" y="287.1">of</text>
<text x="437.6" y="287.1">7</text>
</g>
<g font-size="2.7" fill="#004080">
<text x="364.2" y="43.2">TD+</text>
<text x="364.2" y="46.2">TD-</text>
<text x="379.7" y="43.2">LED_L_+</text>
<text x="364.2" y="49.2">RD+</text>
<text x="364.2" y="52.2">CT</text>
<text x="380.4" y="49.2">LED_L_-</text>
<text x="364.2" y="55.2">CT1</text>
<text x="364.2" y="58.2">RD-</text>
<text x="379.9" y="55.2">LED_R_-</text>
<text x="364.2" y="61.2">NC</text>
<text x="364.2" y="64.2">CHS GND</text>
<text x="379.2" y="61.2">LED_R_+</text>
<text x="166.4" y="100.1">nINT/TX_ER/TXD4</text>
<text x="226.1" y="100.1" transform="rotate(-90 226.1 100.1)">RXP</text>
<text x="232.1" y="100.2" transform="rotate(-90 232.1 100.2)">RXN</text>
<text x="244.1" y="99.8" transform="rotate(-90 244.1 99.8)">TXP</text>
<text x="250" y="99.9" transform="rotate(-90 250 99.9)">TXN</text>
<text x="267.3" y="100.1">TXD3</text>
<text x="166.4" y="106.1">MDC</text>
<text x="208.1" y="105.8" transform="rotate(-90 208.1 105.8)">VDDA3.3</text>
<text x="214.1" y="105.2" transform="rotate(-90 214.1 105.2)">EXRES1</text>
<text x="220.1" y="105.8" transform="rotate(-90 220.1 105.8)">VDDA3.3</text>
<text x="238.1" y="105.8" transform="rotate(-90 238.1 105.8)">VDDA3.3</text>
<text x="267.3" y="106.1">TXD2</text>
<text x="166.4" y="112.1">CRS/PHYAD4</text>
<text x="265.6" y="112.1">VDDIO</text>
<text x="166.4" y="118.1">MDIO</text>
<text x="202.1" y="118.4" transform="rotate(-90 202.1 118.4)">COL/RMII/CRS_DV</text>
<text x="267.3" y="118.1">TXD1</text>
<text x="166.4" y="124.1">nRST</text>
<text x="267.3" y="124.1">TXD0</text>
<text x="166.4" y="130.1">TX_EN</text>
<text x="265.5" y="130.1">TXCLK</text>
<text x="166.4" y="136.1">VDD33</text>
<text x="257.1" y="136.1">RX_ER/RXD4</text>
<text x="166.4" y="142.1">VDD_CORE</text>
<text x="251.5" y="142.1">RX_CLK/REGOFF</text>
<text x="166.4" y="148.1">SPEED100/PHYAD0</text>
<text x="265.2" y="148.1">RX_DV</text>
<text x="199.1" y="154.4" transform="rotate(-90 199.1 154.4)">LINK/PHYAD1</text>
<text x="205.1" y="154.4" transform="rotate(-90 205.1 154.4)">ACTIVITY/PHYAD2</text>
<text x="211.1" y="154.4" transform="rotate(-90 211.1 154.4)">FDUPLEX/PHYAD3</text>
<text x="217.1" y="154.4" transform="rotate(-90 217.1 154.4)">XTAL2</text>
<text x="223.1" y="154.4" transform="rotate(-90 223.1 154.4)">CLKIN/XTAL1</text>
<text x="229.1" y="154.4" transform="rotate(-90 229.1 154.4)">RXD3/nINTSEL</text>
<text x="235.1" y="154.4" transform="rotate(-90 235.1 154.4)">RXD2/MODE2</text>
<text x="241" y="154.4" transform="rotate(-90 241 154.4)">RXD1/MODE1</text>
<text x="247.1" y="154.4" transform="rotate(-90 247.1 154.4)">RXD0/MODE0</text>
</g>
<g font-size="2.1">
<text x="48" y="2.3">5</text>
<text x="137.9" y="2.3">4</text>
<text x="227.8" y="2.3">3</text>
<text x="317.7" y="2.3">2</text>
<text x="407.6" y="2.3">1</text>
<text x=".8" y="40.5">D</text>
<text x="453.4" y="40.5">D</text>
<text x=".8" y="111.7">C</text>
<text x="453.4" y="111.7">C</text>
<text x=".8" y="182.9">B</text>
<text x="453.4" y="182.9">B</text>
<text x=".8" y="254.1">A</text>
<text x="453.4" y="254.1">A</text>
<text x="48" y="290">5</text>
<text x="137.9" y="290">4</text>
<text x="227.8" y="290">3</text>
<text x="317.7" y="290">2</text>
<text x="407.6" y="290">1</text>
</g>
</svg>
